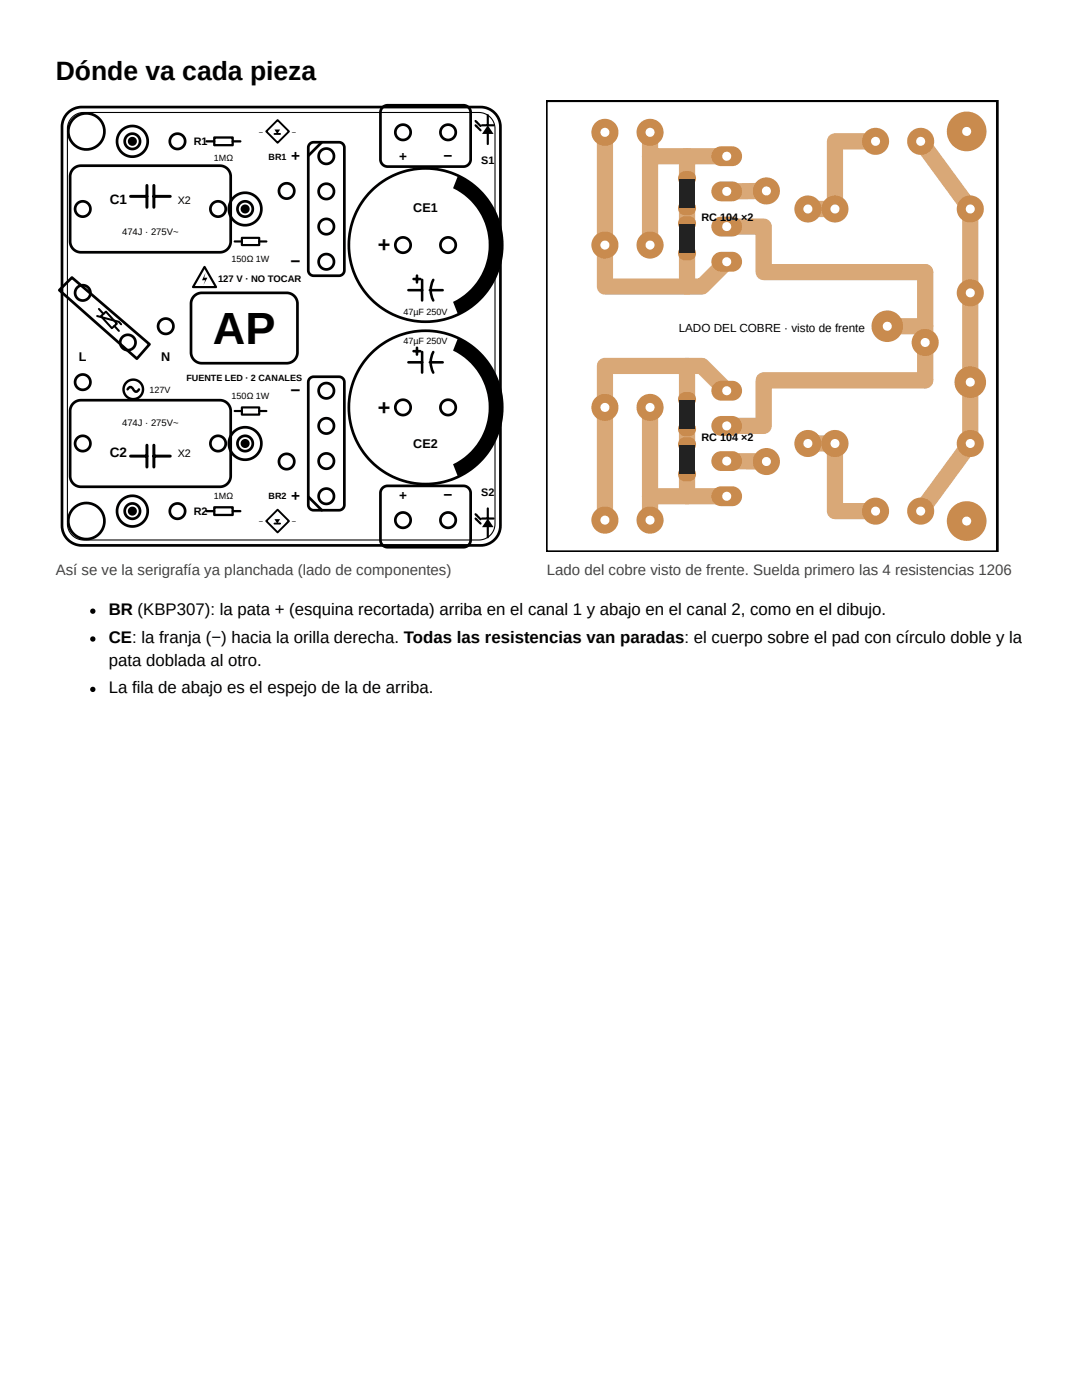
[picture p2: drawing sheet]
<svg xmlns="http://www.w3.org/2000/svg" width="216mm" height="279mm" viewBox="0 0 216 279" stroke-linecap="round" stroke-linejoin="round" font-family="sans-serif">
<g fill="none" stroke="#000" stroke-width=".54">
<path d="M13.5 22.5l1.3-.8 1.5-.3h79.6a4 4 0 0 1 4 3.9v79.6a4 4 0 0 1-4 3.9h-79.6a4 4 0 0 1-3.9-3.9v-79.6l.3-1.5zM14.6 33.7a2.16 2.16 0 0 1 1.6-.6h27.7a2.16 2.16 0 0 1 2.1 2.1v13a2.16 2.16 0 0 1-2.1 2.1h-27.7a2.16 2.16 0 0 1-2.2-2.1v-13a2.16 2.16 0 0 1 .6-1.5zM61.8 28.7l.8-.3h5a1.08 1.08 0 0 1 1.1 1.1v24.4a1.08 1.08 0 0 1-1.1 1.1h-5a1.08 1.08 0 0 1-1.1-1.1v-24.4zM64.2 28.4l-2.7 2.7M76.3 21.4l.5-.3 .6-.1h15.1a1.44 1.44 0 0 1 1.4 1.4v9.4a1.44 1.44 0 0 1-1.4 1.4h-15.1a1.44 1.44 0 0 1-1.5-1.4v-9.4l.1-.5zM11.8 57.9l2.6-2.5 15.4 13.3-2.5 2.9zM38.7 59.1a2.16 2.16 0 0 1 1.6-.7h16.9a2.16 2.16 0 0 1 2.2 2.2v9.7a2.16 2.16 0 0 1-2.2 2.2h-16.9a2.16 2.16 0 0 1-2.2-2.2v-9.7a2.16 2.16 0 0 1 .6-1.5zM61.8 75.5l.8-.3h5a1.08 1.08 0 0 1 1.1 1.1v24.4a1.08 1.08 0 0 1-1.1 1.1h-5a1.08 1.08 0 0 1-1.1-1.1v-24.4zM14.6 80.5a2.16 2.16 0 0 1 1.6-.6h27.7a2.16 2.16 0 0 1 2.1 2.1v13a2.16 2.16 0 0 1-2.1 2.1h-27.7a2.16 2.16 0 0 1-2.2-2.1v-13a2.16 2.16 0 0 1 .6-1.5zM61.5 99.1l2.7 2.7M76.3 97.4l.5-.3 .6-.1h15.1a1.44 1.44 0 0 1 1.4 1.4v9.4a1.44 1.44 0 0 1-1.4 1.4h-15.1a1.44 1.44 0 0 1-1.5-1.4v-9.4l.1-.5z"/>
<circle cx="17.2" cy="26.2" r="3.6"/>
<circle cx="26.4" cy="28.2" r="3.1"/>
<circle cx="26.4" cy="28.2" r="1.53"/>
<circle cx="35.4" cy="28.2" r="1.53"/>
<circle cx="57.2" cy="38.1" r="1.53"/>
<circle cx="65.1" cy="31.2" r="1.53"/>
<circle cx="65.1" cy="38.2" r="1.53"/>
<circle cx="80.4" cy="26.4" r="1.53"/>
<circle cx="89.4" cy="26.4" r="1.53"/>
<circle cx="16.5" cy="58.4" r="1.53"/>
<circle cx="16.5" cy="41.7" r="1.53"/>
<circle cx="43.5" cy="41.7" r="1.53"/>
<circle cx="48.9" cy="41.7" r="3.2"/>
<circle cx="48.9" cy="41.7" r="1.53"/>
<circle cx="65.1" cy="52.2" r="1.53"/>
<circle cx="65.1" cy="45.2" r="1.53"/>
<circle cx="80.4" cy="48.9" r="1.53"/>
<circle cx="84.9" cy="48.9" r="15.3"/>
<circle cx="89.4" cy="48.9" r="1.53"/>
<circle cx="16.5" cy="76.3" r="1.53"/>
<circle cx="25.5" cy="68.3" r="1.53"/>
<circle cx="33.1" cy="65.1" r="1.53"/>
<circle cx="65.1" cy="78" r="1.53"/>
<circle cx="16.5" cy="88.5" r="1.53"/>
<circle cx="43.5" cy="88.5" r="1.53"/>
<circle cx="48.9" cy="88.5" r="3.2"/>
<circle cx="48.9" cy="88.5" r="1.53"/>
<circle cx="57.2" cy="92.1" r="1.53"/>
<circle cx="65.1" cy="85" r="1.53"/>
<circle cx="65.1" cy="92" r="1.53"/>
<circle cx="65.1" cy="99" r="1.53"/>
<circle cx="80.4" cy="81.3" r="1.53"/>
<circle cx="84.9" cy="81.3" r="15.3"/>
<circle cx="89.4" cy="81.3" r="1.53"/>
<circle cx="17.2" cy="104" r="3.6"/>
<circle cx="26.4" cy="102" r="3.1"/>
<circle cx="26.4" cy="102" r="1.53"/>
<circle cx="35.4" cy="102" r="1.53"/>
<circle cx="80.4" cy="103.8" r="1.53"/>
<circle cx="89.4" cy="103.8" r="1.53"/>
</g>
<path d="M14.4 23.4l1.1-.7 1.2-.3h78.8a3.2 3.2 0 0 1 3.3 3.3v78.8a3.2 3.2 0 0 1-3.3 3.3h-78.8a3.2 3.2 0 0 1-3.2-3.3v-78.8l.2-1.3z" fill="none" stroke="#000" stroke-width=".22"/>
<path d="M26.1 39.2h3.2M29.3 37v4.4M30.7 39.2h3.3M30.7 37v4.4M26.1 91h3.2M29.3 88.9v4.3M30.7 88.9v4.3M30.7 91h3.3" fill="none" stroke="#000" stroke-width=".59"/>
<g fill="#000">
<path d="M54.8 25.9h1.1l-.6 .8zM91.4 35a15.3 15.3 0 0 1 8.8 13.9 15.3 15.3 0 0 1-8.8 13.9l-1-2.6a12.6 12.6 0 0 0 7.1-11.3 12.6 12.6 0 0 0-7.1-11.3zM97.3 25l1.2 1.7h-2.3zM41 54.4l-.3 1h.7l-.8 1.5 .4-1h-.7zM91.4 67.4a15.3 15.3 0 0 1 8.8 13.9 15.3 15.3 0 0 1-8.8 13.9l-1-2.6a12.6 12.6 0 0 0 7.1-11.3 12.6 12.6 0 0 0-7.1-11.3zM54.8 103.6h1.1l-.6 .9zM97.3 103.5l1.2 1.7h-2.3z"/>
<path d="M94.9 25l.1 .4 .3-.3zM94.9 24.1l.1 .5 .3-.4z"/>
<path d="M94.9 103.5l.1 .4 .3-.3zM94.9 102.6l.1 .5 .3-.4z"/>
<circle cx="26.4" cy="28.2" r=".9"/>
<circle cx="48.9" cy="41.7" r=".9"/>
<circle cx="48.9" cy="88.5" r=".9"/>
<circle cx="26.4" cy="102" r=".9"/>
</g>
<path d="M41.2 28.2h1.6M42.8 27.4h3.6v1.6h-3.6zM46.4 28.2h1.6M41.2 102h1.6M42.8 101.2h3.6v1.6h-3.6zM46.4 102h1.6" fill="none" stroke="#000" stroke-width=".46"/>
<g fill="none" stroke="#000" stroke-width=".43">
<path d="M94.9 25l1 1M94.9 24.1l1 1M96.2 25h2.3M97.3 23v2M97.3 26.7v2M40.8 53.3l2.3 4h-4.6zM46.8 48.2h1.5M48.3 47.5h3.4v1.4h-3.4zM51.7 48.2h1.5M46.8 82h1.5M48.3 81.3h3.4v1.4h-3.4zM51.7 82h1.5"/>
<path d="M94.9 103.5l1 1M94.9 102.6l1 1M96.2 103.5h2.3M97.3 101.5v2M97.3 105.2v2"/>
</g>
<path d="M54.8 26.7h1.1M55.4 24l2.3 2.2-2.3 2.3-2.3-2.3zM53.1 104l2.3-2.3 2.3 2.3-2.3 2.3zM54.8 104.5h1.1" fill="none" stroke="#000" stroke-width=".38"/>
<path d="M81.5 57.9h2.7M82.5 55.7h1.4M83.2 55v1.4M84.2 55.9v4.1M85.8 57.9h2.5M86.5 55.9a4.4 4.4 0 0 0 0 4.1M81.5 72.3h2.7M82.5 70.1h1.4M83.2 69.4v1.4M84.2 70.3v4.1M85.8 72.3h2.5M86.5 70.3a4.4 4.4 0 0 0 0 4.1" fill="none" stroke="#000" stroke-width=".51"/>
<path d="M19.4 63.1l4.3 1.1 .5 .5M19.7 61.7l.9 .9M20.1 63.1l1-.9 2.2 2.4-1 .9zM22.8 65l.9 1" fill="none" stroke="#000" stroke-width=".4"/>
<g fill="none" stroke="#000" stroke-width=".49">
<path d="M25.5 77.7l.4-.5a1.04 1.04 0 0 1 .9 .8l.5 .2 .4-.5"/>
<circle cx="26.6" cy="77.7" r="1.94"/>
</g>
<path d="M109 20.1h90v90h-90z" fill="#fff"/>
<path d="M109 20.1h90v90h-90z" fill="none" stroke="#000" stroke-width=".54"/>
<g fill="none" stroke="#d9a877" stroke-width="3.2">
<path d="M120.7 26.4v30.8h19.4l4.9-5M129.7 26.4v4.8h15.3M129.7 31.2v17.7M137.1 31.2v4.4M152.9 38.1l-7.9 .1M174.7 28.2h-8.1v13.5h-5.4M183.7 28.2l9.9 13.5v46.8l-9.9 13.5M137.1 41.5v3.1M137.1 50.5v6.7M145 45.2h7.4v9.1h32.2v21.6h-32.2v9.1h-7.4M137.1 73v6.7M145 78l-4.9-5h-19.4v30.8"/>
<path d="M177 65.1h7.6M129.7 81.3v17.7M137.1 85.6v3.1M137.1 94.6v4.4M145 99h-15.3v4.8M145 92l7.9 .1M161.2 88.5h5.4v13.5h8.1"/>
</g>
<circle cx="183.7" cy="28.2" r="2.7" fill="#c98b4e"/>
<circle cx="183.7" cy="28.2" r=".9" fill="#fff"/>
<circle cx="174.7" cy="28.2" r="2.7" fill="#c98b4e"/>
<circle cx="174.7" cy="28.2" r=".9" fill="#fff"/>
<circle cx="193.6" cy="41.7" r="2.7" fill="#c98b4e"/>
<circle cx="193.6" cy="41.7" r=".9" fill="#fff"/>
<circle cx="166.6" cy="41.7" r="2.7" fill="#c98b4e"/>
<circle cx="166.6" cy="41.7" r=".9" fill="#fff"/>
<circle cx="161.2" cy="41.7" r="2.7" fill="#c98b4e"/>
<circle cx="161.2" cy="41.7" r=".9" fill="#fff"/>
<circle cx="152.9" cy="38.1" r="2.7" fill="#c98b4e"/>
<circle cx="152.9" cy="38.1" r=".9" fill="#fff"/>
<path d="M142.5 29.8a1.98 1.98 0 0 1 1.4-.6h2.2a1.98 1.98 0 0 1 2 2 1.98 1.98 0 0 1-2 2h-2.2a1.98 1.98 0 0 1-1.8-1.3 1.98 1.98 0 0 1 .4-2.1z" fill="#c98b4e"/>
<circle cx="145" cy="31.2" r=".9" fill="#fff"/>
<path d="M142.5 36.8a1.98 1.98 0 0 1 1.4-.6h2.2a1.98 1.98 0 0 1 2 2 1.98 1.98 0 0 1-2 2h-2.2a1.98 1.98 0 0 1-1.8-1.2 1.98 1.98 0 0 1 .4-2.2z" fill="#c98b4e"/>
<circle cx="145" cy="38.2" r=".9" fill="#fff"/>
<path d="M142.5 43.8a1.98 1.98 0 0 1 1.4-.6h2.2a1.98 1.98 0 0 1 2 2 1.98 1.98 0 0 1-2 2h-2.2a1.98 1.98 0 0 1-1.8-1.2 1.98 1.98 0 0 1 .4-2.2z" fill="#c98b4e"/>
<circle cx="145" cy="45.2" r=".9" fill="#fff"/>
<path d="M142.5 50.8a1.98 1.98 0 0 1 1.4-.5h2.2a1.98 1.98 0 0 1 2 1.9 1.98 1.98 0 0 1-2 2h-2.2a1.98 1.98 0 0 1-1.8-1.2 1.98 1.98 0 0 1 .4-2.2z" fill="#c98b4e"/>
<circle cx="145" cy="52.2" r=".9" fill="#fff"/>
<circle cx="129.7" cy="26.4" r="2.7" fill="#c98b4e"/>
<circle cx="129.7" cy="26.4" r=".9" fill="#fff"/>
<circle cx="120.7" cy="26.4" r="2.7" fill="#c98b4e"/>
<circle cx="120.7" cy="26.4" r=".9" fill="#fff"/>
<circle cx="129.7" cy="48.9" r="2.7" fill="#c98b4e"/>
<circle cx="129.7" cy="48.9" r=".9" fill="#fff"/>
<circle cx="120.7" cy="48.9" r="2.7" fill="#c98b4e"/>
<circle cx="120.7" cy="48.9" r=".9" fill="#fff"/>
<g fill="#c98b4e">
<path d="M135.7 34.6l.7-.4 1-.1a1.44 1.44 0 0 1 1.5 1.5 1.44 1.44 0 0 1-1.5 1.4h-.7a1.44 1.44 0 0 1-1.3-.9 1.44 1.44 0 0 1 .3-1.5z"/>
<path d="M135.7 40.5l.7-.4h1a1.44 1.44 0 0 1 1.5 1.4 1.44 1.44 0 0 1-1.5 1.5h-.7a1.44 1.44 0 0 1-1.3-.9 1.44 1.44 0 0 1 .3-1.6z"/>
<path d="M135.7 43.6l.7-.4 1-.1a1.44 1.44 0 0 1 1.5 1.5 1.44 1.44 0 0 1-1.5 1.4h-.7a1.44 1.44 0 0 1-1.3-.9 1.44 1.44 0 0 1 .3-1.5z"/>
<path d="M135.7 49.5l.7-.4h1a1.44 1.44 0 0 1 1.5 1.4 1.44 1.44 0 0 1-1.5 1.5h-.7a1.44 1.44 0 0 1-1.3-.9 1.44 1.44 0 0 1 .3-1.6z"/>
<circle cx="183.7" cy="102" r="2.7"/>
</g>
<circle cx="183.7" cy="102" r=".9" fill="#fff"/>
<circle cx="174.7" cy="102" r="2.7" fill="#c98b4e"/>
<circle cx="174.7" cy="102" r=".9" fill="#fff"/>
<circle cx="193.6" cy="88.5" r="2.7" fill="#c98b4e"/>
<circle cx="193.6" cy="88.5" r=".9" fill="#fff"/>
<circle cx="166.6" cy="88.5" r="2.7" fill="#c98b4e"/>
<circle cx="166.6" cy="88.5" r=".9" fill="#fff"/>
<circle cx="161.2" cy="88.5" r="2.7" fill="#c98b4e"/>
<circle cx="161.2" cy="88.5" r=".9" fill="#fff"/>
<circle cx="152.9" cy="92.1" r="2.7" fill="#c98b4e"/>
<circle cx="152.9" cy="92.1" r=".9" fill="#fff"/>
<path d="M142.5 97.6a1.98 1.98 0 0 1 1.4-.5h2.2a1.98 1.98 0 0 1 2 1.9 1.98 1.98 0 0 1-2 2h-2.2a1.98 1.98 0 0 1-1.8-1.2 1.98 1.98 0 0 1 .4-2.2z" fill="#c98b4e"/>
<circle cx="145" cy="99" r=".9" fill="#fff"/>
<path d="M142.5 90.6a1.98 1.98 0 0 1 1.4-.6h2.2a1.98 1.98 0 0 1 2 2 1.98 1.98 0 0 1-2 2h-2.2a1.98 1.98 0 0 1-1.8-1.2 1.98 1.98 0 0 1 .4-2.2z" fill="#c98b4e"/>
<circle cx="145" cy="92" r=".9" fill="#fff"/>
<path d="M142.5 83.6a1.98 1.98 0 0 1 1.4-.6h2.2a1.98 1.98 0 0 1 2 2 1.98 1.98 0 0 1-2 2h-2.2a1.98 1.98 0 0 1-1.8-1.2 1.98 1.98 0 0 1 .4-2.2z" fill="#c98b4e"/>
<circle cx="145" cy="85" r=".9" fill="#fff"/>
<path d="M142.5 76.6a1.98 1.98 0 0 1 1.4-.6h2.2a1.98 1.98 0 0 1 2 2 1.98 1.98 0 0 1-2 2h-2.2a1.98 1.98 0 0 1-1.8-1.3 1.98 1.98 0 0 1 .4-2.1z" fill="#c98b4e"/>
<circle cx="145" cy="78" r=".9" fill="#fff"/>
<circle cx="129.7" cy="103.8" r="2.7" fill="#c98b4e"/>
<circle cx="129.7" cy="103.8" r=".9" fill="#fff"/>
<circle cx="120.7" cy="103.8" r="2.7" fill="#c98b4e"/>
<circle cx="120.7" cy="103.8" r=".9" fill="#fff"/>
<circle cx="129.7" cy="81.3" r="2.7" fill="#c98b4e"/>
<circle cx="129.7" cy="81.3" r=".9" fill="#fff"/>
<circle cx="120.7" cy="81.3" r="2.7" fill="#c98b4e"/>
<circle cx="120.7" cy="81.3" r=".9" fill="#fff"/>
<g fill="#c98b4e">
<path d="M135.7 93.6l.7-.4h1a1.44 1.44 0 0 1 1.5 1.4 1.44 1.44 0 0 1-1.5 1.5h-.7a1.44 1.44 0 0 1-1.3-.9 1.44 1.44 0 0 1 .3-1.6z"/>
<path d="M135.7 87.7l.7-.4 1-.1a1.44 1.44 0 0 1 1.5 1.5 1.44 1.44 0 0 1-1.5 1.4h-.7a1.44 1.44 0 0 1-1.3-.9 1.44 1.44 0 0 1 .3-1.5z"/>
<path d="M135.7 84.6l.7-.4h1a1.44 1.44 0 0 1 1.5 1.4 1.44 1.44 0 0 1-1.5 1.5h-.7a1.44 1.44 0 0 1-1.3-.9 1.44 1.44 0 0 1 .3-1.6z"/>
<path d="M135.7 78.7l.7-.4 1-.1a1.44 1.44 0 0 1 1.5 1.5 1.44 1.44 0 0 1-1.5 1.4h-.7a1.44 1.44 0 0 1-1.3-.9 1.44 1.44 0 0 1 .3-1.5z"/>
<circle cx="193.6" cy="76.3" r="3.2"/>
</g>
<circle cx="193.6" cy="76.3" r=".9" fill="#fff"/>
<circle cx="177" cy="65.1" r="3.2" fill="#c98b4e"/>
<circle cx="177" cy="65.1" r=".9" fill="#fff"/>
<circle cx="193.6" cy="58.4" r="2.7" fill="#c98b4e"/>
<circle cx="193.6" cy="58.4" r=".9" fill="#fff"/>
<circle cx="184.6" cy="68.3" r="2.7" fill="#c98b4e"/>
<circle cx="184.6" cy="68.3" r=".9" fill="#fff"/>
<circle cx="192.9" cy="26.2" r="4" fill="#c98b4e"/>
<circle cx="192.9" cy="26.2" r=".9" fill="#fff"/>
<circle cx="192.9" cy="104" r="4" fill="#c98b4e"/>
<circle cx="192.9" cy="104" r=".9" fill="#fff"/>
<g fill="#222">
<path d="M135.6 35.7h3v5.7h-3z"/>
<path d="M135.6 44.7h3v5.7h-3z"/>
<path d="M135.6 88.8h3v5.7h-3z"/>
<path d="M135.6 79.8h3v5.7h-3z"/>
</g>
<g fill="#000">
<circle cx="18.5" cy="127.5" r=".53"/>
<circle cx="18.5" cy="137.6" r=".53"/>
<circle cx="18.5" cy="122" r=".53"/>
</g>
<text font-size="9" x="42.5" y="68.7">AP</text>
<text font-size="5.3" x="11.1" y="15.9">Dónde va cada pieza</text>
<g font-size="4.3">
<text x="75.4" y="50.3">+</text>
<text x="75.4" y="82.7">+</text>
</g>
<g font-size="3.4">
<text x="58" y="53.2">−</text>
<text x="58" y="79">−</text>
</g>
<g font-size="3.3">
<text x="21.7" y="122.8">BR (KBP307): la pata + (esquina recortada) arriba en el canal 1 y abajo en el canal 2, como en el dibujo.</text>
<text x="21.7" y="128.3">CE: la franja (−) hacia la orilla derecha. Todas las resistencias van paradas: el cuerpo sobre el pad con círculo doble y la</text>
<text x="21.7" y="132.8">pata doblada al otro.</text>
<text x="21.7" y="138.4">La fila de abajo es el espejo de la de arriba.</text>
</g>
<g font-size="3.1">
<text x="58.1" y="32.2">+</text>
<text x="88.5" y="32.2">−</text>
<text x="58.1" y="100">+</text>
<text x="88.5" y="99.8">−</text>
</g>
<g font-size="3" fill="#444">
<text x="11.1" y="114.8">Así se ve la serigrafía ya planchada (lado de componentes)</text>
<text x="109.1" y="114.8">Lado del cobre visto de frente. Suelda primero las 4 resistencias 1206</text>
</g>
<g font-size="2.7">
<text x="79.6" y="32.2">+</text>
<text x="21.9" y="40.8">C1</text>
<text x="21.9" y="91.2">C2</text>
<text x="79.6" y="99.8">+</text>
</g>
<g font-size="2.5">
<text x="82.5" y="42.3">CE1</text>
<text x="15.7" y="72.1">L</text>
<text x="32.2" y="72.1">N</text>
<text x="82.5" y="89.5">CE2</text>
</g>
<text font-size="2.3" x="135.4" y="66.2">LADO DEL COBRE · visto de frente</text>
<g font-size="2.2">
<text x="38.6" y="29">R1</text>
<text x="96" y="32.8">S1</text>
<text x="35.5" y="40.8">X2</text>
<text x="140" y="44">RC 104 ×2</text>
<text x="140" y="88">RC 104 ×2</text>
<text x="35.5" y="91.2">X2</text>
<text x="96" y="99">S2</text>
<text x="38.6" y="102.8">R2</text>
</g>
<g font-size="1.9">
<text x="24.4" y="46.8">474J · 275V~</text>
<text x="43.5" y="56.4">127 V · NO TOCAR</text>
<text x="24.4" y="85">474J · 275V~</text>
</g>
<g font-size="1.8">
<text x="42.7" y="32.2">1MΩ</text>
<text x="53.6" y="32">BR1</text>
<text x="46.2" y="52.2">150Ω 1W</text>
<text x="80.5" y="62.9">47µF 250V</text>
<text x="80.5" y="68.7">47µF 250V</text>
<text x="37.2" y="76.1">FUENTE LED · 2 CANALES</text>
<text x="29.8" y="78.5">127V</text>
<text x="46.2" y="79.6">150Ω 1W</text>
<text x="42.7" y="99.5">1MΩ</text>
<text x="53.6" y="99.7">BR2</text>
</g>
<g font-size="1.5">
<text x="51.7" y="26.9">~</text>
<text x="58.2" y="26.9">~</text>
<text x="51.7" y="104.6">~</text>
<text x="58.2" y="104.6">~</text>
</g>
</svg>
